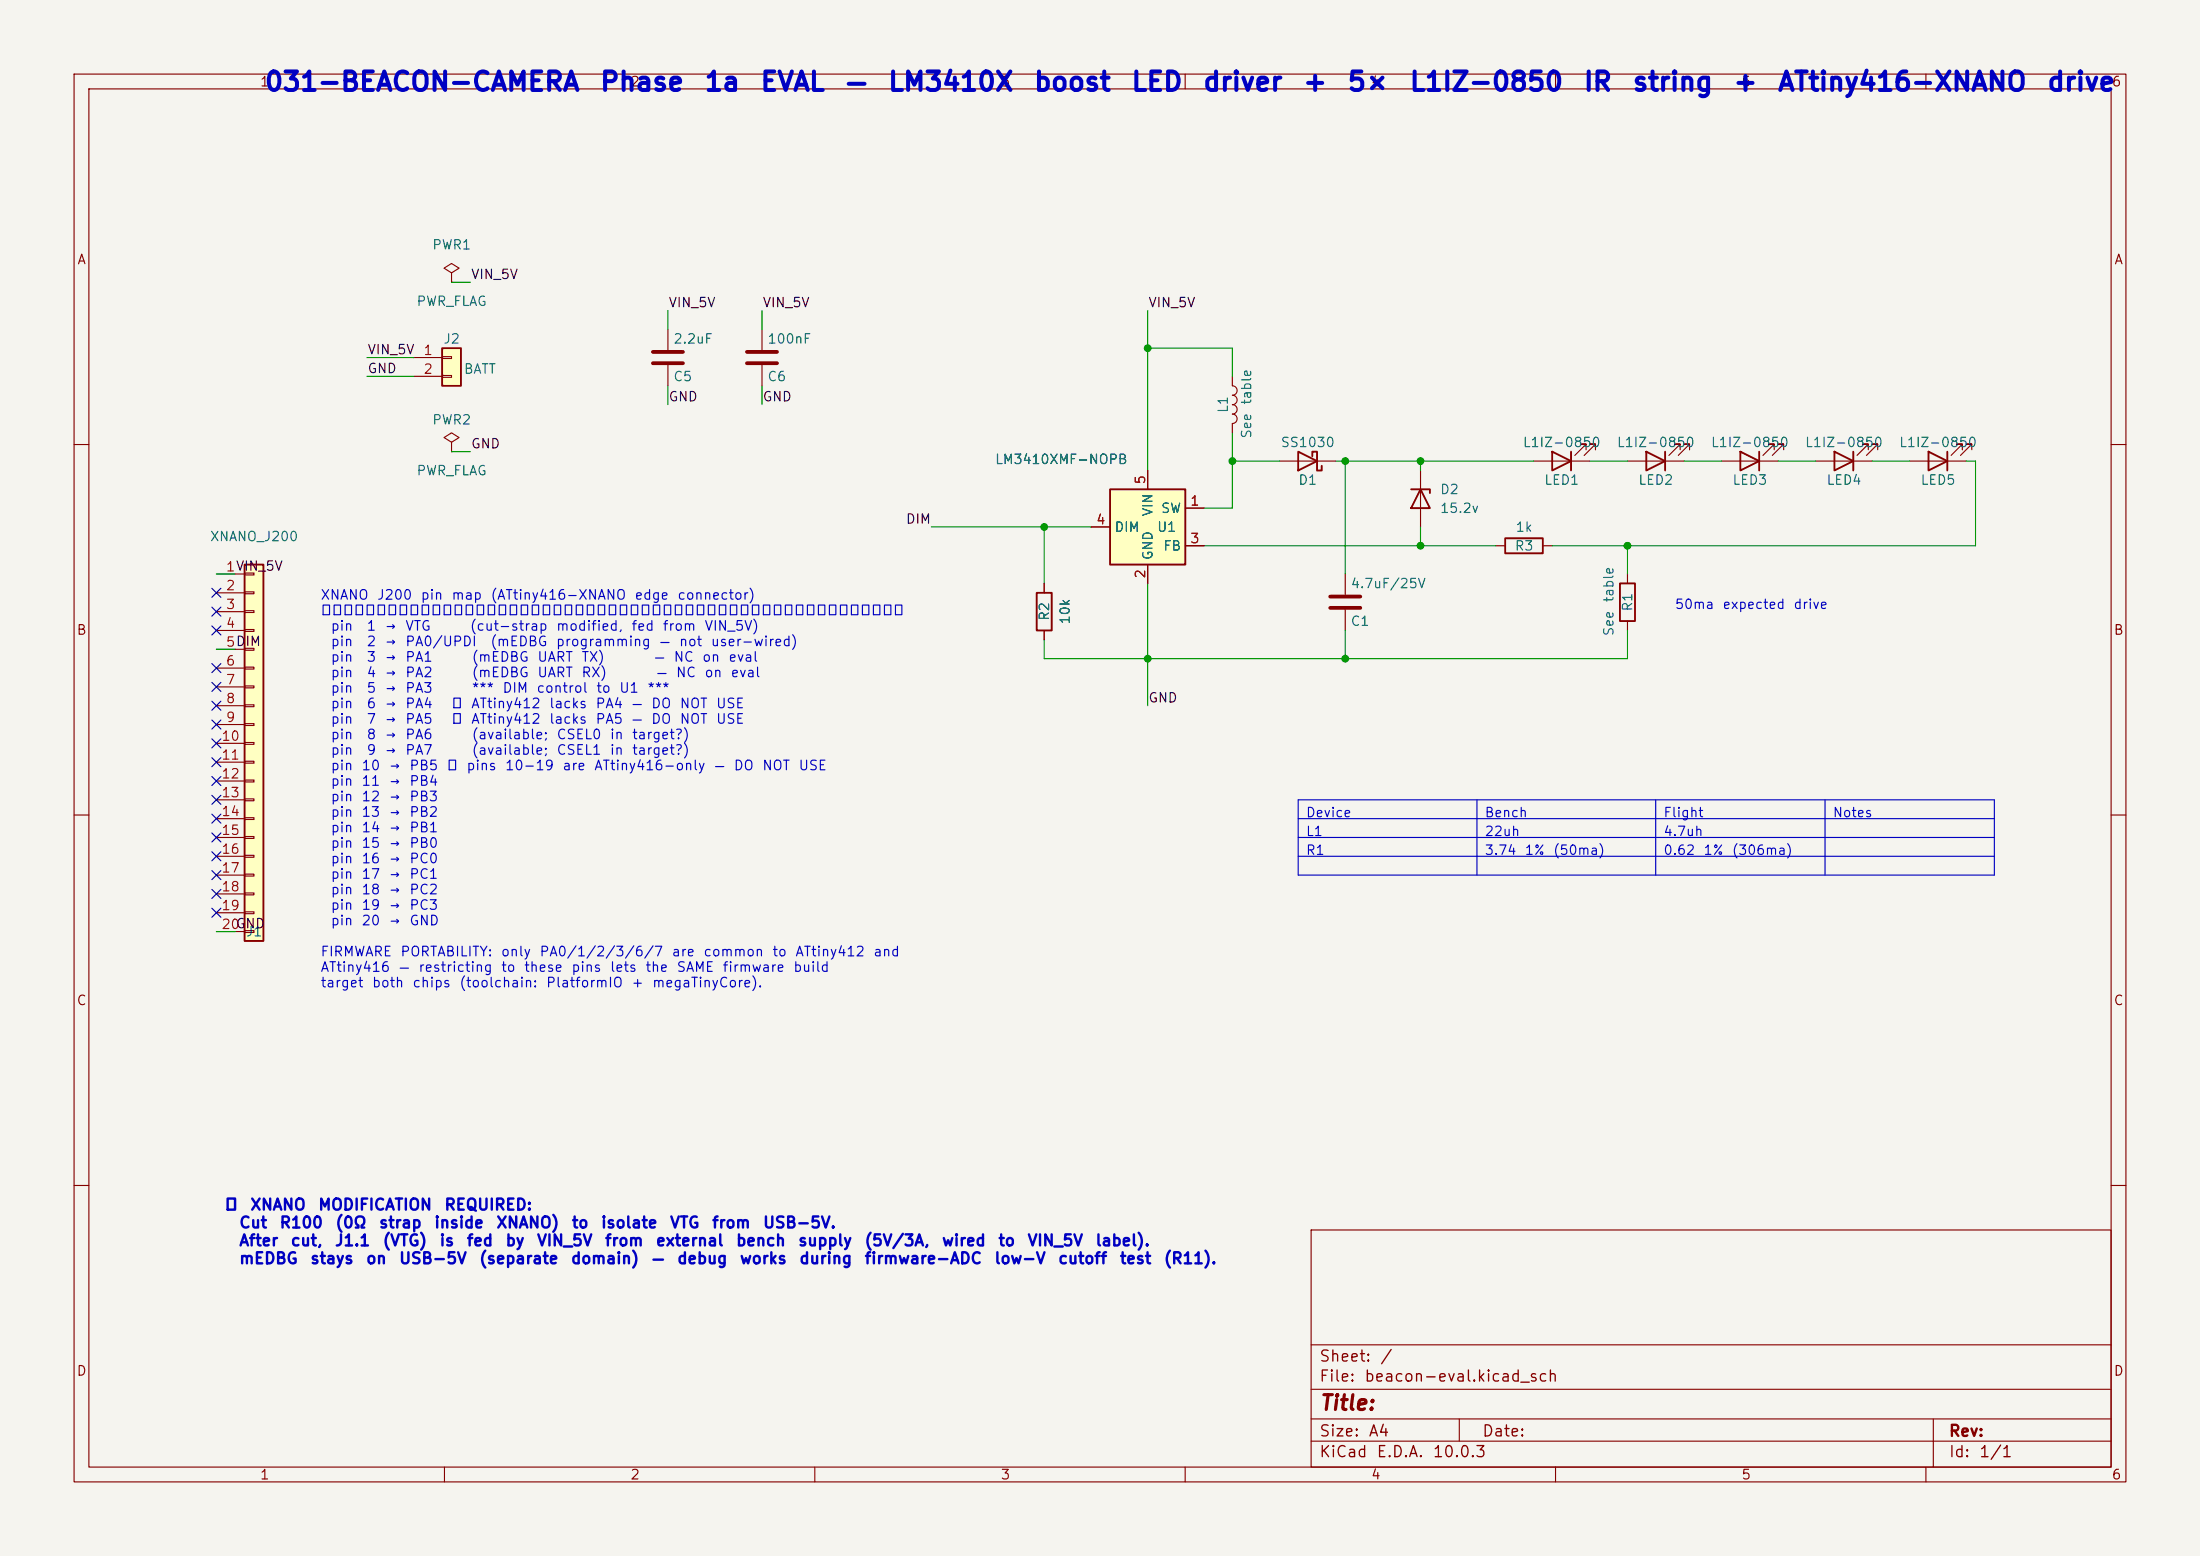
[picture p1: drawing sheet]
<svg xmlns="http://www.w3.org/2000/svg" width="297mm" height="210mm" viewBox="0 0 297 210" stroke-linecap="round" stroke-linejoin="round" font-family="sans-serif">
<path d="M0 0h297v210h-297z" fill="#f5f4ef" stroke="#f5f4ef" stroke-width=".14"/>
<g fill="none" stroke="#840000" stroke-width=".15">
<path d="M10 10h277v190h-277zM12 12h273v186h-273zM60 10v2M110 10v2M160 10v2M210 10v2M260 10v2M166.4 50.8v1.3a.64 .64 0 0 1 .6 .6 .64 .64 0 0 1-.6 .6M166.4 53.3a.64 .64 0 0 1 .6 .7 .64 .64 0 0 1-.6 .6 .64 .64 0 0 1 .6 .7 .64 .64 0 0 1-.6 .6 .64 .64 0 0 1 .6 .6 .64 .64 0 0 1-.6 .7M166.4 57.2v1.2M10 60h2M141 78.7v1.3"/>
<path d="M181.6 77.5v2.8M219.7 77.5v1.2M285 60h2M141 85.1v1.3M181.6 82.3v2.8M219.7 83.8v1.3M10 110h2M285 110h2M10 160h2M177 166h108v32h-108zM285 160h2M60 198v2"/>
<path d="M110 198v2M160 198v2M177 194.5h108M177 191.5h108M177 187.5h108M177 181.5h108M197 191.5v3M210 198v2M260 198v2M261 191.5v6.5"/>
</g>
<path d="M218.7 78.7h2v5.1h-2zM140 80h2v5.1h-2z" fill="none" stroke="#840000" stroke-width=".25"/>
<path d="M179.6 80.5h4M179.6 82h4" fill="none" stroke="#840000" stroke-width=".51"/>
<path d="M33 76.2h2.6v50.8h-2.6z" fill="#ffffc2"/>
<path d="M33 76.2h2.6v50.8h-2.6z" fill="none" stroke="#840000" stroke-width=".25"/>
<g fill="none" stroke="#840000" stroke-width=".15">
<path d="M29.2 77.5h3.8M33 77.3h1.3v.3h-1.3zM33 79.9h1.3v.2h-1.3zM29.2 80h3.8M29.2 82.6h3.8M29.2 85.1h3.8M29.2 87.6h3.8M29.2 90.2h3.8M29.2 92.7h3.8M29.2 95.3h3.8M29.2 97.8h3.8M33 82.4h1.3v.3h-1.3z"/>
<path d="M33 85h1.3v.2h-1.3zM33 87.5h1.3v.3h-1.3zM33 90h1.3v.3h-1.3zM33 92.6h1.3v.2h-1.3zM33 95.1h1.3v.3h-1.3zM33 97.7h1.3v.2h-1.3zM29.2 100.3h3.8M29.2 102.9h3.8M29.2 105.4h3.8M29.2 108h3.8M29.2 110.5h3.8M29.2 113h3.8"/>
<path d="M29.2 115.6h3.8M29.2 118.1h3.8M33 100.2h1.3v.3h-1.3zM33 102.7h1.3v.3h-1.3zM33 105.3h1.3v.2h-1.3zM33 107.8h1.3v.3h-1.3zM33 110.4h1.3v.2h-1.3zM33 112.9h1.3v.3h-1.3zM33 115.4h1.3v.3h-1.3zM33 118h1.3v.2h-1.3zM29.2 120.7h3.8M29.2 123.2h3.8"/>
<path d="M29.2 125.7h3.8M33 120.5h1.3v.3h-1.3zM33 123.1h1.3v.2h-1.3zM33 125.6h1.3v.3h-1.3z"/>
</g>
<path d="M149.9 66h10.1v10.2h-10.1z" fill="#ffffc2"/>
<path d="M149.9 66h10.1v10.2h-10.1z" fill="none" stroke="#840000" stroke-width=".25"/>
<path d="M61 59.7l1-.6-1-.7-1.1 .7 1.1 .6v1.3M61 61h.1M147.3 71.1h2.6M154.9 63.5v2.5M154.9 76.2v2.5M160 68.6h2.6M160 73.7h2.6" fill="none" stroke="#840000" stroke-width=".15"/>
<path d="M59.7 47h2.5v5.1h-2.5z" fill="#ffffc2"/>
<g fill="none" stroke="#840000" stroke-width=".25">
<path d="M59.7 47h2.5v5.1h-2.5zM175.3 61l2.5 1.2-2.5 1.3zM177.2 61.6v-.6h.6v2.5h.6v-.6M190.5 66h2.5v.5M191.8 66l1.2 2.6h-2.5zM203.2 72.6h5.1v2.1h-5.1zM209.5 61l2.6 1.2-2.6 1.3zM212.1 61v2.5M222.2 61l2.6 1.2-2.6 1.3zM224.8 61v2.5M234.9 61l2.6 1.2-2.6 1.3zM237.5 61v2.5"/>
<path d="M247.6 61l2.6 1.2-2.6 1.3zM250.2 61v2.5M260.3 61l2.6 1.2-2.6 1.3zM262.9 61v2.5"/>
</g>
<g fill="none" stroke="#840000" stroke-width=".15">
<path d="M61 36.8l1-.6-1-.6-1.1 .6 1.1 .6v1.3M61 38.1h.1M55.9 48.3h3.8M55.9 50.8h3.8M59.7 48.1h1.3v.3h-1.3zM59.7 50.7h1.3v.2h-1.3zM90.2 44.5v2.7M90.2 49.3v2.8M102.9 44.5v2.7M102.9 49.3v2.8M141 78.7v1.3M147.3 71.1h2.6"/>
<path d="M154.9 63.5v2.5M154.9 76.2v2.5M160 73.7h2.6M160 68.6h2.6M172.7 62.2h7.6M191.8 63.5v7.6M201.9 73.7h1.3M207 62.2h7.6M208.3 73.7h1.2M214.1 60.7v-.8h-.7h.7l-1.5 1.6M215.4 60.7v-.8h-.8h.8l-1.5 1.6M219.7 62.2h7.6"/>
<path d="M226.8 60.7v-.8h-.7h.7l-1.5 1.6M228.1 60.7v-.8h-.8h.8l-1.5 1.6M232.4 62.2h7.6M239.5 60.7v-.8h-.7h.7l-1.5 1.6M240.8 60.7v-.8h-.8h.8l-1.5 1.6M245.1 62.2h7.6M252.2 60.7v-.8h-.7h.7l-1.5 1.6M253.5 60.7v-.8h-.8h.8l-1.5 1.6M257.8 62.2h7.6M264.9 60.7v-.8h-.7h.7l-1.5 1.6M266.2 60.7v-.8h-.8h.8l-1.5 1.6M141 85.1v1.3"/>
</g>
<path d="M88.1 47.5h4.1M88.1 49h4.1M100.8 47.5h4.1M100.8 49h4.1" fill="none" stroke="#840000" stroke-width=".51"/>
<path d="M175.3 110.5h93.9M175.3 113h93.9M175.3 115.6h93.9M175.3 108h93.9v10.1h-93.9zM199.4 108v10.1M223.5 108v10.1M246.4 108v10.1" fill="none" stroke="#0000c2" stroke-width=".15"/>
<g fill="none" stroke="#009600" stroke-width=".15">
<path d="M61 38.1h2.5M49.5 48.3h6.4M49.5 50.8h6.4M90.2 41.9v2.6M90.2 52.1v2.5M102.9 41.9v2.6M102.9 52.1v2.5M154.9 41.9v21.6M154.9 47h11.5v3.8M166.4 58.4v10.2h-3.8M29.2 77.5h2.5M61 61h2.5"/>
<path d="M125.7 71.1h21.6M141 71.1v7.6M154.9 78.7v16.6M162.6 73.7h39.3M166.4 62.2h6.3M180.3 62.2h26.7M181.6 62.2v15.3M191.8 62.2v1.3M191.8 71.1v2.6M214.6 62.2h5.1M219.7 73.7v3.8M227.3 62.2h5.1"/>
<path d="M240 62.2h5.1M252.7 62.2h5.1M265.4 62.2h1.3v11.5h-57.2M29.2 87.6h2.5M181.6 85.1v3.8M219.7 85.1v3.8h-78.7v-2.5M29.2 125.7h2.5"/>
</g>
<g fill="none" stroke="#000084" stroke-width=".15">
<path d="M28.6 79.4l1.2 1.2M29.8 79.4l-1.2 1.2M28.6 81.9l1.2 1.3M28.6 97.2l1.2 1.2M28.6 94.6l1.2 1.3M28.6 99.7l1.2 1.2M28.6 92.1l1.2 1.2M28.6 89.6l1.2 1.2M28.6 84.5l1.2 1.2M29.8 81.9l-1.2 1.3M29.8 97.2l-1.2 1.2M29.8 94.6l-1.2 1.3"/>
<path d="M29.8 99.7l-1.2 1.2M29.8 92.1l-1.2 1.2M29.8 89.6l-1.2 1.2M29.8 84.5l-1.2 1.2M28.6 107.3l1.2 1.3M28.6 117.5l1.2 1.2M28.6 115l1.2 1.2M28.6 109.9l1.2 1.2M28.6 112.4l1.2 1.2M28.6 104.8l1.2 1.2M28.6 102.3l1.2 1.2M29.8 107.3l-1.2 1.3"/>
<path d="M29.8 117.5l-1.2 1.2M29.8 115l-1.2 1.2M29.8 109.9l-1.2 1.2M29.8 112.4l-1.2 1.2M29.8 104.8l-1.2 1.2M29.8 102.3l-1.2 1.2M28.6 122.6l1.2 1.2M28.6 120l1.2 1.3M29.8 122.6l-1.2 1.2M29.8 120l-1.2 1.3"/>
</g>
<g fill="#009600" stroke="#009600" stroke-width=".14">
<circle cx="154.9" cy="47" r=".46"/>
<circle cx="154.9" cy="88.9" r=".46"/>
<circle cx="141" cy="71.1" r=".46"/>
<circle cx="191.8" cy="62.2" r=".46"/>
<circle cx="191.8" cy="73.7" r=".46"/>
<circle cx="219.7" cy="73.7" r=".46"/>
<circle cx="181.6" cy="88.9" r=".46"/>
<circle cx="166.4" cy="62.2" r=".46"/>
<circle cx="181.6" cy="62.2" r=".46"/>
</g>
<g font-size="2.5" fill="#0000c2">
<text x="35.6" y="12.9">031-BEACON-CAMERA</text>
<text x="80.8" y="12.9">Phase</text>
<text x="94.9" y="12.9">1a</text>
<text x="102.5" y="12.9">EVAL</text>
<text x="114" y="12.9">—</text>
<text x="119.7" y="12.9">LM3410X</text>
<text x="139.4" y="12.9">boost</text>
<text x="152.6" y="12.9">LED</text>
<text x="162.3" y="12.9">driver</text>
<text x="175.8" y="12.9">+</text>
<text x="181.8" y="12.9">5×</text>
<text x="190.1" y="12.9">L1IZ-0850</text>
<text x="213.6" y="12.9">IR</text>
<text x="220.2" y="12.9">string</text>
<text x="233.8" y="12.9">+</text>
<text x="239.8" y="12.9">ATtiny416-XNANO</text>
<text x="276.2" y="12.9">drive</text>
</g>
<text font-size="2" fill="#840000" x="178" y="190.8">Title:</text>
<g font-size="1.5" fill="#0000c2">
<text x="30.2" y="163.7">⚠</text>
<text x="32.2" y="166.1">Cut</text>
<text x="33.7" y="163.7">XNANO</text>
<text x="37.6" y="166.1">R100</text>
<text x="42.9" y="163.7">MODIFICATION</text>
<text x="45.2" y="166.1">(0Ω</text>
<text x="51.1" y="166.1">strap</text>
<text x="58.5" y="166.1">inside</text>
<text x="59.9" y="163.7">REQUIRED:</text>
<text x="66.9" y="166.1">XNANO)</text>
<text x="77.1" y="166.1">to</text>
<text x="81" y="166.1">isolate</text>
<text x="90.3" y="166.1">VTG</text>
<text x="96" y="166.1">from</text>
<text x="102.9" y="166.1">USB-5V.</text>
<text x="32.2" y="168.5">After</text>
<text x="32.2" y="171">mEDBG</text>
<text x="39.1" y="168.5">cut,</text>
<text x="41.8" y="171">stays</text>
<text x="45.1" y="168.5">J1.1</text>
<text x="49.3" y="171">on</text>
<text x="51.6" y="168.5">(VTG)</text>
<text x="53.8" y="171">USB-5V</text>
<text x="59.2" y="168.5">is</text>
<text x="62.9" y="168.5">fed</text>
<text x="64.6" y="171">(separate</text>
<text x="68.1" y="168.5">by</text>
<text x="72.4" y="168.5">VIN_5V</text>
<text x="77" y="171">domain)</text>
<text x="81.6" y="168.5">from</text>
<text x="87.9" y="171">—</text>
<text x="88.4" y="168.5">external</text>
<text x="91.3" y="171">debug</text>
<text x="99.3" y="168.5">bench</text>
<text x="99.8" y="171">works</text>
<text x="107.6" y="168.5">supply</text>
<text x="107.8" y="171">during</text>
<text x="116.6" y="168.5">(5V/3A,</text>
<text x="116.6" y="171">firmware-ADC</text>
<text x="127.1" y="168.5">wired</text>
<text x="134.1" y="171">low-V</text>
<text x="134.7" y="168.5">to</text>
<text x="138.6" y="168.5">VIN_5V</text>
<text x="142.7" y="171">cutoff</text>
<text x="147.8" y="168.5">label).</text>
<text x="151.1" y="171">test</text>
<text x="157" y="171">(R11).</text>
</g>
<g font-size="1.5" fill="#840000">
<text x="178" y="184.2">Sheet:</text>
<text x="186.2" y="184.2">/</text>
<text x="178" y="186.9">File:</text>
<text x="184.1" y="186.9">beacon-eval.kicad_sch</text>
<text x="178" y="197.1">KiCad</text>
<text x="178" y="194.3">Size:</text>
<text x="184.7" y="194.3">A4</text>
<text x="185.7" y="197.1">E.D.A.</text>
<text x="193.3" y="197.1">10.0.3</text>
<text x="200" y="194.3">Date:</text>
<text x="263" y="194.3">Rev:</text>
<text x="263" y="197.1">Id:</text>
<text x="267.1" y="197.1">1/1</text>
</g>
<g font-size="1.3" fill="#840000">
<text x="35" y="12">1</text>
<text x="85" y="12">2</text>
<text x="135" y="12">3</text>
<text x="185" y="12">4</text>
<text x="235" y="12">5</text>
<text x="285" y="12">6</text>
<text x="10.3" y="36">A</text>
<text x="285.3" y="36">A</text>
<text x="10.3" y="86">B</text>
<text x="285.3" y="86">B</text>
<text x="10.3" y="136">C</text>
<text x="285.3" y="136">C</text>
<text x="10.3" y="186">D</text>
<text x="285.3" y="186">D</text>
<text x="35" y="200">1</text>
<text x="85" y="200">2</text>
<text x="135" y="200">3</text>
<text x="185" y="200">4</text>
<text x="235" y="200">5</text>
<text x="285" y="200">6</text>
</g>
<g font-size="1.3" fill="#006464">
<text x="58.3" y="34">PWR1</text>
<text x="56.1" y="41.6">PWR_FLAG</text>
<text x="59.8" y="46.7">J2</text>
<text x="90.8" y="46.7">2.2uF</text>
<text x="103.5" y="46.7">100nF</text>
<text x="62.5" y="50.8">BATT</text>
<text x="90.8" y="51.8">C5</text>
<text x="103.5" y="51.8">C6</text>
<text x="58.3" y="57.6">PWR2</text>
<text x="166.1" y="55.8" transform="rotate(-90 166.1 55.8)">L1</text>
<text x="169.2" y="59.3" transform="rotate(-90 169.2 59.3)">See</text>
<text x="169.2" y="54.7" transform="rotate(-90 169.2 54.7)">table</text>
<text x="56.1" y="64.5">PWR_FLAG</text>
<text x="134.2" y="62.9">LM3410XMF-NOPB</text>
<text x="172.8" y="60.7">SS1030</text>
<text x="175.2" y="65.7">D1</text>
<text x="205.5" y="60.7">L1IZ-0850</text>
<text x="208.4" y="65.7">LED1</text>
<text x="218.2" y="60.7">L1IZ-0850</text>
<text x="221.1" y="65.7">LED2</text>
<text x="230.9" y="60.7">L1IZ-0850</text>
<text x="233.8" y="65.7">LED3</text>
<text x="243.6" y="60.7">L1IZ-0850</text>
<text x="246.5" y="65.7">LED4</text>
<text x="256.3" y="60.7">L1IZ-0850</text>
<text x="259.2" y="65.7">LED5</text>
<text x="155.9" y="69.8" transform="rotate(-90 155.9 69.8)">VIN</text>
<text x="156.6" y="69.6">SW</text>
<text x="194.3" y="67">D2</text>
<text x="194.3" y="69.6">15.2v</text>
<text x="28.3" y="73.4">XNANO_J200</text>
<text x="150.4" y="72.1">DIM</text>
<text x="155.9" y="75.7" transform="rotate(-90 155.9 75.7)">GND</text>
<text x="156.1" y="72.1">U1</text>
<text x="157" y="74.6">FB</text>
<text x="204.4" y="74.6">R3</text>
<text x="204.5" y="72.1">1k</text>
<text x="141.9" y="83.9" transform="rotate(-90 141.9 83.9)">R2</text>
<text x="182.3" y="79.7">4.7uF/25V</text>
<text x="218.1" y="81.4" transform="rotate(-90 218.1 81.4)">table</text>
<text x="220.7" y="82.6" transform="rotate(-90 220.7 82.6)">R1</text>
<text x="144.7" y="84.4" transform="rotate(-90 144.7 84.4)">10k</text>
<text x="182.3" y="84.8">C1</text>
<text x="218.1" y="85.9" transform="rotate(-90 218.1 85.9)">See</text>
<text x="33.1" y="126.7">J1</text>
</g>
<g font-size="1.3" fill="#0f0f0f">
<text x="63.5" y="38">VIN_5V</text>
<text x="90.2" y="41.8">VIN_5V</text>
<text x="102.9" y="41.8">VIN_5V</text>
<text x="154.9" y="41.8">VIN_5V</text>
<text x="49.5" y="50.7">GND</text>
<text x="49.5" y="48.1">VIN_5V</text>
<text x="90.2" y="54.5">GND</text>
<text x="102.9" y="54.5">GND</text>
<text x="63.5" y="60.8">GND</text>
<text x="122.2" y="71">DIM</text>
<text x="154.9" y="95.1">GND</text>
<text x="31.7" y="125.6">GND</text>
</g>
<g font-size="1.3" fill="#a90000">
<text x="57.1" y="48.2">1</text>
<text x="57.1" y="50.8">2</text>
<text x="154.9" y="65.5" transform="rotate(-90 154.9 65.5)">5</text>
<text x="147.9" y="71.1">4</text>
<text x="160.6" y="68.6">1</text>
<text x="30.4" y="77.4">1VIN_5V</text>
<text x="160.6" y="73.6">3</text>
<text x="30.4" y="80">2</text>
<text x="30.4" y="82.5">3</text>
<text x="154.9" y="78.2" transform="rotate(-90 154.9 78.2)">2</text>
<text x="30.4" y="85.1">4</text>
<text x="30.4" y="87.6">5DIM</text>
<text x="30.4" y="90.1">6</text>
<text x="30.4" y="92.7">7</text>
<text x="30.4" y="95.2">8</text>
<text x="29.8" y="100.3">10</text>
<text x="30.4" y="97.8">9</text>
<text x="29.8" y="102.8">11</text>
<text x="29.8" y="105.4">12</text>
<text x="29.8" y="107.9">13</text>
<text x="29.8" y="110.5">14</text>
<text x="29.8" y="113">15</text>
<text x="29.8" y="115.5">16</text>
<text x="29.8" y="118.1">17</text>
<text x="29.8" y="120.6">18</text>
<text x="29.8" y="123.2">19</text>
<text x="29.8" y="125.7">20</text>
</g>
<g font-size="1.3" fill="#0000c2">
<text x="43.2" y="81.3">XNANO</text>
<text x="43.2" y="83.4">─────────────────────────────────────────────────────</text>
<text x="50.8" y="81.3">J200</text>
<text x="56.7" y="81.3">pin</text>
<text x="60.9" y="81.3">map</text>
<text x="66.1" y="81.3">(ATtiny416-XNANO</text>
<text x="85.6" y="81.3">edge</text>
<text x="91.3" y="81.3">connector)</text>
<text x="226" y="82.5">50ma</text>
<text x="232.5" y="82.5">expected</text>
<text x="242" y="82.5">drive</text>
<text x="44.6" y="85.5">pin</text>
<text x="44.6" y="87.5">pin</text>
<text x="44.6" y="89.6">pin</text>
<text x="49.4" y="85.5">1</text>
<text x="49.4" y="87.5">2</text>
<text x="49.4" y="89.6">3</text>
<text x="51.8" y="85.5">→</text>
<text x="51.8" y="87.5">→</text>
<text x="51.8" y="89.6">→</text>
<text x="54.6" y="85.5">VTG</text>
<text x="54.6" y="87.5">PA0/UPDI</text>
<text x="54.6" y="89.6">PA1</text>
<text x="63.3" y="85.5">(cut-strap</text>
<text x="63.6" y="89.6">(mEDBG</text>
<text x="66.1" y="87.5">(mEDBG</text>
<text x="72.4" y="89.6">UART</text>
<text x="75" y="87.5">programming</text>
<text x="75" y="85.5">modified,</text>
<text x="78.4" y="89.6">TX)</text>
<text x="85.1" y="85.5">fed</text>
<text x="88.2" y="89.6">—</text>
<text x="88.9" y="87.5">—</text>
<text x="89.4" y="85.5">from</text>
<text x="90.9" y="89.6">NC</text>
<text x="91.6" y="87.5">not</text>
<text x="94.7" y="89.6">on</text>
<text x="95" y="85.5">VIN_5V)</text>
<text x="95.9" y="87.5">user-wired)</text>
<text x="98.2" y="89.6">eval</text>
<text x="44.6" y="91.7">pin</text>
<text x="44.6" y="93.8">pin</text>
<text x="44.6" y="95.9">pin</text>
<text x="49.4" y="91.7">4</text>
<text x="49.4" y="93.8">5</text>
<text x="49.4" y="95.9">6</text>
<text x="51.8" y="91.7">→</text>
<text x="51.8" y="93.8">→</text>
<text x="51.8" y="95.9">→</text>
<text x="54.6" y="91.7">PA2</text>
<text x="54.6" y="93.8">PA3</text>
<text x="54.6" y="95.9">PA4</text>
<text x="60.8" y="95.9">⚠</text>
<text x="63.5" y="95.9">ATtiny412</text>
<text x="63.6" y="91.7">(mEDBG</text>
<text x="63.6" y="93.8">***</text>
<text x="67.7" y="93.8">DIM</text>
<text x="72.3" y="93.8">control</text>
<text x="72.4" y="91.7">UART</text>
<text x="74" y="95.9">lacks</text>
<text x="78.4" y="91.7">RX)</text>
<text x="80.3" y="95.9">PA4</text>
<text x="80.4" y="93.8">to</text>
<text x="83.5" y="93.8">U1</text>
<text x="85.1" y="95.9">—</text>
<text x="87.3" y="93.8">***</text>
<text x="87.8" y="95.9">DO</text>
<text x="88.5" y="91.7">—</text>
<text x="91.2" y="91.7">NC</text>
<text x="91.7" y="95.9">NOT</text>
<text x="95" y="91.7">on</text>
<text x="96.6" y="95.9">USE</text>
<text x="98.5" y="91.7">eval</text>
<text x="44.6" y="98">pin</text>
<text x="44.6" y="100.1">pin</text>
<text x="49.4" y="98">7</text>
<text x="49.4" y="100.1">8</text>
<text x="51.8" y="98">→</text>
<text x="51.8" y="100.1">→</text>
<text x="54.6" y="98">PA5</text>
<text x="54.6" y="100.1">PA6</text>
<text x="60.8" y="98">⚠</text>
<text x="63.5" y="98">ATtiny412</text>
<text x="63.6" y="100.1">(available;</text>
<text x="74" y="98">lacks</text>
<text x="75" y="100.1">CSEL0</text>
<text x="80.3" y="98">PA5</text>
<text x="82.2" y="100.1">in</text>
<text x="85.1" y="98">—</text>
<text x="85.2" y="100.1">target?)</text>
<text x="87.8" y="98">DO</text>
<text x="91.7" y="98">NOT</text>
<text x="96.6" y="98">USE</text>
<text x="44.6" y="102.2">pin</text>
<text x="44.6" y="104.3">pin</text>
<text x="44.6" y="106.4">pin</text>
<text x="48.7" y="104.3">10</text>
<text x="48.7" y="106.4">11</text>
<text x="49.4" y="102.2">9</text>
<text x="51.8" y="102.2">→</text>
<text x="52.4" y="104.3">→</text>
<text x="52.4" y="106.4">→</text>
<text x="54.6" y="102.2">PA7</text>
<text x="55.2" y="104.3">PB5</text>
<text x="55.2" y="106.4">PB4</text>
<text x="60.2" y="104.3">⚠</text>
<text x="62.9" y="104.3">pins</text>
<text x="63.6" y="102.2">(available;</text>
<text x="68.1" y="104.3">10-19</text>
<text x="75" y="102.2">CSEL1</text>
<text x="75.8" y="104.3">are</text>
<text x="80.1" y="104.3">ATtiny416-only</text>
<text x="82.2" y="102.2">in</text>
<text x="85.2" y="102.2">target?)</text>
<text x="96.3" y="104.3">—</text>
<text x="99" y="104.3">DO</text>
<text x="102.8" y="104.3">NOT</text>
<text x="107.7" y="104.3">USE</text>
<text x="44.6" y="108.5">pin</text>
<text x="44.6" y="110.6">pin</text>
<text x="44.6" y="112.7">pin</text>
<text x="48.7" y="108.5">12</text>
<text x="48.7" y="110.6">13</text>
<text x="48.7" y="112.7">14</text>
<text x="52.4" y="108.5">→</text>
<text x="52.4" y="110.6">→</text>
<text x="52.4" y="112.7">→</text>
<text x="55.2" y="108.5">PB3</text>
<text x="55.2" y="110.6">PB2</text>
<text x="55.2" y="112.7">PB1</text>
<text x="176.2" y="110.6">Device</text>
<text x="176.2" y="113.2">L1</text>
<text x="200.3" y="110.6">Bench</text>
<text x="200.3" y="113.2">22uh</text>
<text x="224.5" y="110.6">Flight</text>
<text x="224.5" y="113.2">4.7uh</text>
<text x="247.3" y="110.6">Notes</text>
<text x="44.6" y="114.8">pin</text>
<text x="44.6" y="116.8">pin</text>
<text x="44.6" y="118.9">pin</text>
<text x="48.7" y="114.8">15</text>
<text x="48.7" y="116.8">16</text>
<text x="48.7" y="118.9">17</text>
<text x="52.4" y="114.8">→</text>
<text x="52.4" y="116.8">→</text>
<text x="52.4" y="118.9">→</text>
<text x="55.2" y="114.8">PB0</text>
<text x="55.2" y="116.8">PC0</text>
<text x="55.2" y="118.9">PC1</text>
<text x="176.2" y="115.7">R1</text>
<text x="200.3" y="115.7">3.74</text>
<text x="205.7" y="115.7">1%</text>
<text x="209.6" y="115.7">(50ma)</text>
<text x="224.5" y="115.7">0.62</text>
<text x="229.9" y="115.7">1%</text>
<text x="233.7" y="115.7">(306ma)</text>
<text x="44.6" y="121">pin</text>
<text x="44.6" y="123.1">pin</text>
<text x="44.6" y="125.2">pin</text>
<text x="48.7" y="121">18</text>
<text x="48.7" y="123.1">19</text>
<text x="48.7" y="125.2">20</text>
<text x="52.4" y="121">→</text>
<text x="52.4" y="123.1">→</text>
<text x="52.4" y="125.2">→</text>
<text x="55.2" y="121">PC2</text>
<text x="55.2" y="123.1">PC3</text>
<text x="55.2" y="125.2">GND</text>
<text x="43.2" y="129.4">FIRMWARE</text>
<text x="43.2" y="131.5">ATtiny416</text>
<text x="53.7" y="131.5">—</text>
<text x="54" y="129.4">PORTABILITY:</text>
<text x="56.4" y="131.5">restricting</text>
<text x="67.5" y="129.4">only</text>
<text x="67.5" y="131.5">to</text>
<text x="70.7" y="131.5">these</text>
<text x="72.7" y="129.4">PA0/1/2/3/6/7</text>
<text x="77" y="131.5">pins</text>
<text x="82.2" y="131.5">lets</text>
<text x="87" y="131.5">the</text>
<text x="90.6" y="129.4">are</text>
<text x="91.2" y="131.5">SAME</text>
<text x="94.9" y="129.4">common</text>
<text x="97.5" y="131.5">firmware</text>
<text x="104.2" y="129.4">to</text>
<text x="107" y="131.5">build</text>
<text x="107.3" y="129.4">ATtiny412</text>
<text x="117.8" y="129.4">and</text>
<text x="43.2" y="133.6">target</text>
<text x="50.1" y="133.6">both</text>
<text x="55.6" y="133.6">chips</text>
<text x="61.9" y="133.6">(toolchain:</text>
<text x="73.6" y="133.6">PlatformIO</text>
<text x="85.1" y="133.6">+</text>
<text x="87.9" y="133.6">megaTinyCore).</text>
</g>
</svg>
